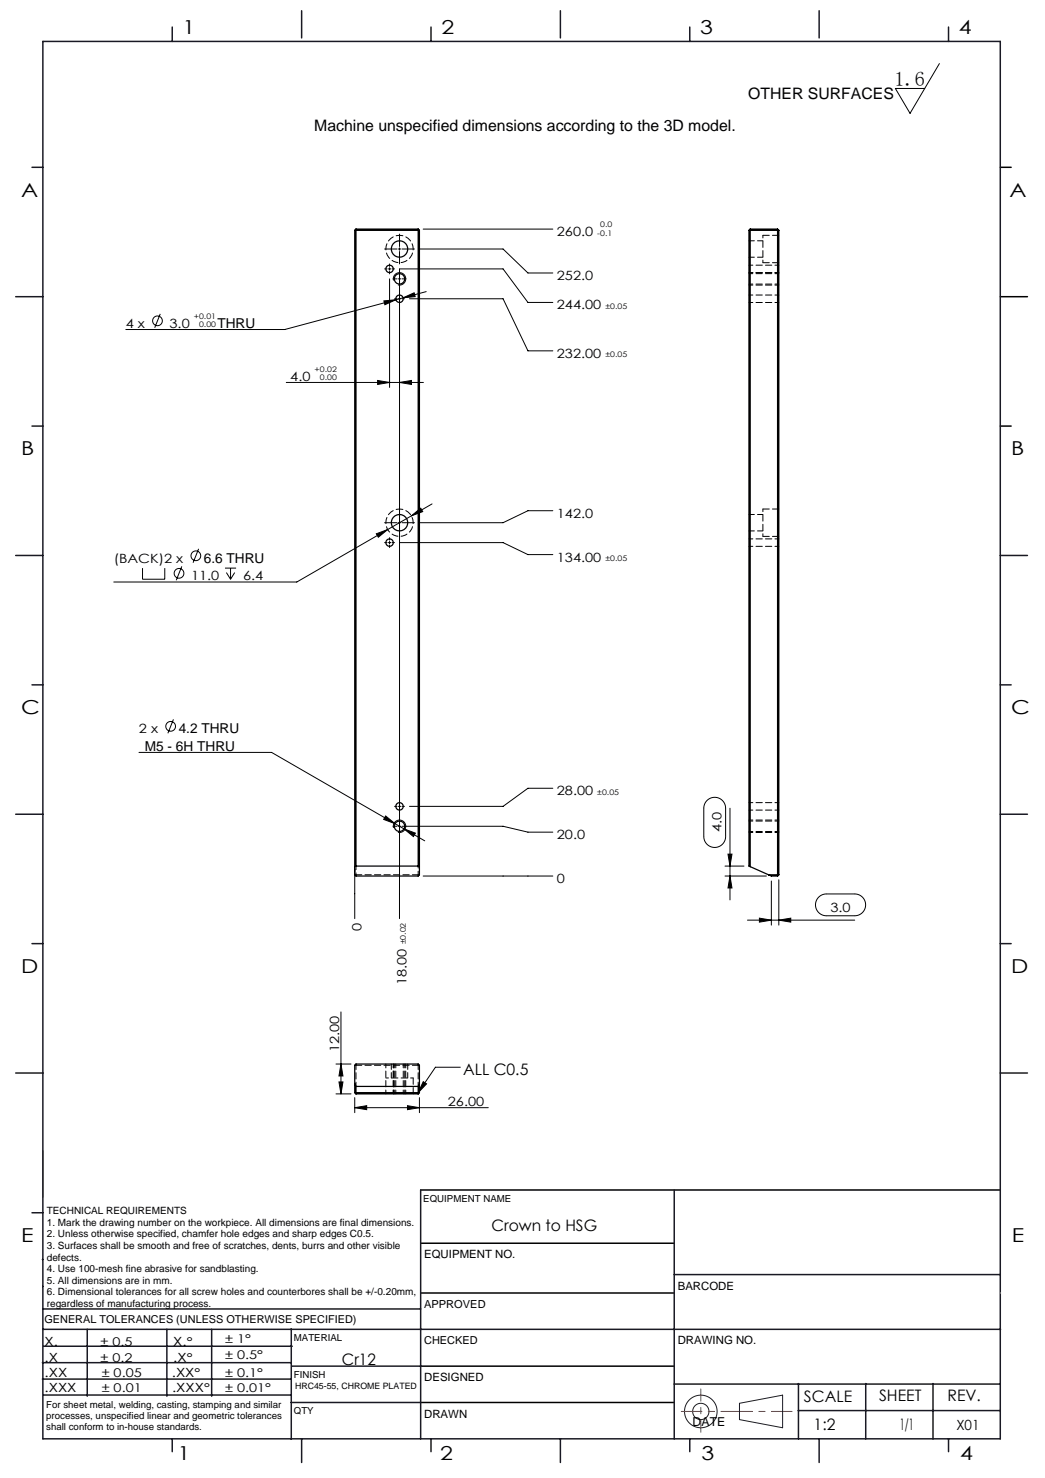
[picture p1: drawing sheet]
<svg xmlns="http://www.w3.org/2000/svg" width="210mm" height="297mm" viewBox="0 0 210 297" stroke-linecap="round" stroke-linejoin="round" font-family="sans-serif">
<g fill="none" stroke="#191924" stroke-width=".2">
<path d="M8.6 231.2v9.4M148.6 282l8.7-1.6v6.5l-8.7-1.6z"/>
<circle cx="140.8" cy="283.6" r="3.3"/>
<circle cx="140.8" cy="283.6" r="1.64"/>
</g>
<path d="M201 33.6h2.2M201 59.6h5.5M201 85.6h2.2M84.5 239.1h116.5M84.6 259.8h50.9M84.6 249.8h50.9M84.6 274.5h50.9M84.5 281.8h51" fill="none" stroke="#000" stroke-width=".3"/>
<path d="M136.9 283.6h22.3" fill="none" stroke="#f00" stroke-width=".2" stroke-dasharray="6.3 1.3 1.3 1.3" stroke-dashoffset="2.2"/>
<path d="M140.8 287.8v-8.7" fill="none" stroke="#f00" stroke-width=".2" stroke-dasharray="6.3 1.3 1.3 1.3" stroke-dashoffset="3.9"/>
<g fill="none" stroke="#191924" stroke-width=".3">
<path d="M8.6 8.3h192.4v280.8h-192.4zM34.6 5.4v2.9M60.6 2.2v5.4M86.6 5.4v2.9M112.6 2.2v5.4M138.6 5.4v2.9M164.6 2.2v5.4M190.6 5.4v2.9M6.4 33.6h2.2M3.2 59.6h5.4M6.4 85.6h2.2M3.2 111.6h5.4"/>
<path d="M201 111.6h5.5M6.4 137.6h2.2M201 137.6h2.2M3.2 163.6h5.4M201 163.6h5.5M6.4 189.6h2.2M201 189.6h2.2M3.2 215.6h5.4M201 215.6h5.5M84.5 239.1v50M135.5 239.1v50M6.4 243.7h2.2"/>
<path d="M8.5 253.1h.1M8.6 258.5h.1M135.5 256.1h65.5M8.5 277.1h49.9M8.5 273.8h49.9M8.6 267.1h75.9M8.6 263h75.9M8.8 270.5h49.9M17.5 267.1v13.5M33.5 267.1v13.5M42.5 267.1v13.5M58.5 267.1v22.1"/>
<path d="M58.6 274.5h26M84.6 267.1h116.5M135.5 278.1h65.5M160.5 278v11.1M174 278v11.1M187.5 278v11.1M8.8 280.3h49.7M34.6 289.1v2.6M58.5 281.8h26M60.6 289.1v4.8M86.6 289.1v2.6M112.6 289.1v4.8"/>
<path d="M138.6 289.1v2.6M160.4 283.5h40.6M164.6 289.1v4.8M190.6 289.1v2.6"/>
</g>
<path d="M201 259.8h.1" fill="none" stroke="#c0c0c0" stroke-width=".2"/>
<g fill="none" stroke="#000" stroke-width=".2">
<path d="M188.8 12.8l-5.9 10-3-5h5.9M78 54h.5M78.3 53.8v.5M78.3 56v21.9M79.1 56.4a1.25 1.25 0 0 1 1.1-1.6 1.25 1.25 0 0 1 1.3 1.3 1.25 1.25 0 0 1-1.5 1.1M80 50h.5M80 56h.5M80.3 49.8v.5M81 59.8l2.2-1 .2 .8zM84.3 50h16.8l5 4.9h5M85 46h26.1M85.6 58.6l-28.4 7.6h-31.9"/>
<path d="M32.2 63.1l-1.1 2.8M57.5 76.9h27.6M75.9 76.5l2.4 .4-2.4 .4zM77.1 60.5l2.5-.3-2.3 1zM80 60h.5M80.3 76.9l2.4-.4v.8zM82.3 60h18.8l5 10.5h5M111.1 60.8h-5l-5-6.8h-20.8v130.6M28.6 114.2v2.2h4.5v-2.2M36.5 113.8l-1.1 2.8M39.9 110.3l-1.1 2.8M45.2 114.2h2.2"/>
<path d="M45.5 115.1l.8 1.3M46.3 114.2v2.2M47.2 115.1l-.9 1.3M75.6 107.3l2.3-.9-1.9 1.6zM77.9 106.4l-18.3 10.6h-36.7M78 109h.5M78.3 108.8v.5M80 105h.5M80.3 109h20.8l5 2.4h5M82.7 103.7l1.8-1.6 .4 .7zM82.7 103.7l-4.8 2.7M86.8 101.3l-4.1 2.4"/>
<path d="M111.1 102.6h-5l-5 2.4h-16.8M27.9 151.2h26.7l30.8 17.8M34.9 144.6l-1.2 2.8M111.1 158.4h-5l-5 3.6h-18.8M71.3 174.6v10M77.5 164l1.9 1.5-2.3-.8zM79.1 166.4a1.25 1.25 0 0 1 1.1-1.6 1.25 1.25 0 0 1 1.3 1.3 1.25 1.25 0 0 1-1.5 1.1M80 166h.5M80 162h.5M81.2 166.6l2.3 .8-.4 .7zM81.3 166h19.8l5 1.2h5M85 176h26.1"/>
<path d="M142.1 160.9a2.19 2.19 0 0 1 2.4-.5 2.19 2.19 0 0 1 1.3 2v5.7a2.19 2.19 0 0 1-2.2 2.2 2.19 2.19 0 0 1-2.2-2.2v-5.7a2.19 2.19 0 0 1 .7-1.5zM145.7 176h8.3M145.7 174h3.8M146.3 171.6h.8l-.4 2.4zM146.7 176l.4 2.4h-.8zM146.7 162.4v18.4M155 177v8.9M156.5 176.8v9.1M150.2 184.9h21.6M152.6 184.5l2.4 .4-2.4 .4zM156.5 184.9l2.4-.4v.8zM164.5 180.3a2.19 2.19 0 0 1 1.6-.7h5.7a2.19 2.19 0 0 1 2.2 2.2 2.19 2.19 0 0 1-2.2 2.2h-5.7a2.19 2.19 0 0 1-2.1-1.3 2.19 2.19 0 0 1 .5-2.4z"/>
<path d="M67.5 213.8h3M67.5 219.8h3M68.1 217.4h.8l-.4 2.4zM68.5 213.8l.4 2.4h-.8zM68.5 203.3v16.5M85.1 217.4l.6 .4-1.7 1.8zM92.5 214.5h-5l-3.5 5.1M71.3 222.6l2.4-.4v.8zM71.3 220.6v3M71.3 222.6h26.8M81.9 222.2l2.4 .4-2.4 .4zM84.3 220.6v3"/>
<circle cx="31.6" cy="64.5" r=".98"/>
<circle cx="36" cy="115.2" r=".98"/>
<circle cx="39.4" cy="111.7" r=".98"/>
<circle cx="34.3" cy="146" r=".98"/>
</g>
<g fill="none" stroke="#000" stroke-width=".2" stroke-dasharray="15.2 1.3 1.3 1.3">
<path d="M77.8 54h-.5M78.3 53.5v-.5M78.3 54.5v.5M78.8 54h.5M79.8 50h-2.5M79.8 56h-.8M80.3 49.5v-2.5M80.3 50.5v2.5M80.3 55.5v-.8M80.3 56.5v.8M80.3 59.5v-.5M80.8 50h2.5"/>
<path d="M80.8 56h.8M79.8 60h-.5M80.3 60.5v.5M80.8 60h.5M77.8 109h-.5M78.3 108.5v-.5M78.3 109.5v.5M78.8 109h.5M79.8 105h-2.5M80.3 104.5v-2.5M80.3 105.5v2.5M80.8 105h2.5"/>
<path d="M79.8 166h-.8M79.8 162h-.5M80.3 165.5v-.8M80.3 166.5v.8M80.3 161.5v-.5M80.3 162.5v.5M80.8 166h.8M80.8 162h.5"/>
</g>
<g fill="none" stroke="#000" stroke-width=".2" stroke-dasharray="1.3 .6" stroke-dashoffset=".5">
<path d="M150.5 57.3h6M150.5 57.1h6M150.5 54.8h6M156.5 54.8h-6M156.5 55h-6M156.5 59.3h-6M156.5 53.3h-6M150.5 60.8h6M150.5 109.8h6M156.5 108.3h-6M150.5 167.3h6M150.5 167.1h6"/>
<path d="M150.5 162.8h6M156.5 164.8h-6M156.5 165h-6M156.5 161.3h-6M77.5 213.8v6M79 213.8v6M79 219.8v-6M79.2 213.8v6M79.5 213.8v6M81 219.8v-6M81.3 219.8v-6M81.5 219.8v-6"/>
</g>
<g fill="#000">
<path d="M85.1 217.4l.6 .4-1.7 1.8z"/>
<path d="M146.3 171.6h.8l-.4 2.4zM146.7 176l.4 2.4h-.8z"/>
<path d="M152.6 184.5l2.4 .4-2.4 .4zM156.5 184.9l2.4-.4v.8z"/>
<path d="M68.5 213.8l.4 2.4h-.8zM68.1 217.4h.8l-.4 2.4z"/>
<path d="M71.3 222.6l2.4-.4v.8zM81.9 222.2l2.4 .4-2.4 .4zM82.7 103.7l2.2-.9-.4-.7zM75.6 107.3l.4 .7 1.9-1.6zM81.2 166.6l1.9 1.5 .4-.7zM77.5 164l-.4 .7 2.3 .8zM81 59.8l2.4-.2-.2-.8zM77.1 60.5l.2 .7 2.3-1zM75.9 76.5l2.4 .4-2.4 .4zM80.3 76.9l2.4-.4v.8z"/>
</g>
<g fill="none" stroke="#000" stroke-width=".25">
<path d="M71.3 46.3v129.5l.2 .2h12.5l.3-.2v-129.5M71.3 46.3h13M71.5 46v128M71.5 46h12.5M71.5 46l-.2 .3M84 46v128M84 46l.3 .3M150.5 46.3h6M150.5 46.3v127.7l3.9 1.8M150.8 46h5.5M150.8 46v128.1M150.8 46l-.3 .3"/>
<path d="M156.3 46v130M156.3 46l.2 .3M156.5 46.3v129.5M71.5 174h12.5M71.5 174l-.2 .1M84 174l.3 .1M154.4 175.8l.6 .2h1.3M154.4 175.8h2.1M156.5 175.8l-.2 .2M71.3 219.6h13M71.3 219.6v-5.5l.2-.3h12.5l.3 .3v5.5M71.3 217.8l.2 .5"/>
<path d="M71.3 219.6l.2 .2M71.5 218.3v1.5M71.5 218.3h12.5M71.5 219.8h12.5M84 218.3v1.5M84.3 217.8l-.3 .5M84.3 219.6l-.3 .2"/>
<circle cx="78.3" cy="54" r=".75"/>
<circle cx="80.3" cy="56" r="1.05"/>
<circle cx="80.3" cy="50" r="1.65"/>
<circle cx="80.3" cy="60" r=".75"/>
<circle cx="78.3" cy="109" r=".75"/>
<circle cx="80.3" cy="105" r="1.65"/>
<circle cx="80.3" cy="162" r=".75"/>
<circle cx="80.3" cy="166" r="1.05"/>
</g>
<path d="M153.3 47.3v5.5M153.3 102.3v5.5M83 216.6h-5.5" fill="none" stroke="#000" stroke-width=".2" stroke-dasharray="1.3 .6" stroke-dashoffset=".7"/>
<g fill="none" stroke="#000" stroke-width=".2" stroke-dasharray="1.3 .6">
<path d="M153.3 52.8h3.2M156.5 47.3h-3.2M153.3 107.8h3.2M156.5 102.3h-3.2M71.3 175.8h.2M71.5 176v-.2M84 176v-.2M84.3 175.8h-.3M71.3 214.1h.2M71.5 214.1v-.3M83 219.8v-3.2M84 214.1v-.3"/>
<path d="M84 214.1h.3"/>
</g>
<path d="M71.5 218.3v-4.2M84 214.1v4.2" fill="none" stroke="#000" stroke-width=".2" stroke-dasharray="1.3 .6" stroke-dashoffset=".4"/>
<path d="M84 175.8h-12.5M71.5 214.1h12.5" fill="none" stroke="#000" stroke-width=".2" stroke-dasharray="1.3 .6" stroke-dashoffset=".1"/>
<path d="M150.5 51.7h2.8M153.3 48.4h-2.8M150.5 106.7h2.8M153.3 103.4h-2.8M78.6 213.8v2.8M81.9 216.6v-2.8" fill="none" stroke="#000" stroke-width=".2" stroke-dasharray="1.3 .6" stroke-dashoffset=".2"/>
<path d="M80.3 47.3a2.75 2.75 0 0 1 2.5 3.9 2.75 2.75 0 0 1-4.7 .6 2.75 2.75 0 0 1 1.6-4.4l.6-.1M80.3 102.3a2.75 2.75 0 0 1 2.5 3.9 2.75 2.75 0 0 1-4.7 .6 2.75 2.75 0 0 1 1.6-4.4l.6-.1" fill="none" stroke="#000" stroke-width=".2" stroke-dasharray="1.3 .6" stroke-dashoffset=".6"/>
<path d="M71.5 175.8v-1.8M84 174v1.8" fill="none" stroke="#000" stroke-width=".2" stroke-dasharray="1.3 .6" stroke-dashoffset=".9"/>
<text font-size="4.1" x="179.8" y="17.2">1.6</text>
<g font-size="3.9">
<text x="36.7" y="6.9">1</text>
<text x="88.7" y="6.9">2</text>
<text x="140.7" y="6.9">3</text>
<text x="192.7" y="6.9">4</text>
<text x="4.2" y="39.5">A</text>
<text x="202.9" y="39.5">A</text>
<text x="4.2" y="91.5">B</text>
<text x="203.2" y="91.5">B</text>
<text x="4.2" y="143.5">C</text>
<text x="203.2" y="143.5">C</text>
<text x="4.2" y="195.5">D</text>
<text x="203.2" y="195.5">D</text>
<text x="4.2" y="249.6">E</text>
<text x="203.3" y="249.6">E</text>
<text x="35.7" y="293.4">1</text>
<text x="88.4" y="293.4">2</text>
<text x="141" y="293.4">3</text>
<text x="193" y="293.4">4</text>
</g>
<g font-size="3.2">
<text x="150.4" y="20">OTHER SURFACES</text>
<text x="63.1" y="26.2">Machine unspecified dimensions according to the 3D model.</text>
<text x="93.1" y="215.9">ALL C0.5</text>
<text x="98.8" y="247.3">Crown to HSG</text>
<text x="68.7" y="274.2">Cr12</text>
<text x="161.6" y="281.7">SCALE</text>
<text x="176.7" y="281.5">SHEET</text>
<text x="190.4" y="281.5">REV.</text>
<text x="163.5" y="287.4">1:2</text>
<text x="180.8" y="287.4">1/1</text>
</g>
<text font-size="2.8" x="192.2" y="287.3">X01</text>
<g font-size="2.7">
<text x="43.7" y="65.8">THRU</text>
<text x="41" y="113">6.6 THRU</text>
<text x="35.9" y="147.3">4.2 THRU</text>
<text x="29.1" y="150.8">M5 - 6H THRU</text>
</g>
<g font-size="2.6">
<text x="111.9" y="47.5">260.0</text>
<text x="111.9" y="56.2">252.0</text>
<text x="25.3" y="65.8">4 x</text>
<text x="34.1" y="65.8">3.0</text>
<text x="111.9" y="62.2">244.00</text>
<text x="111.9" y="71.9">232.00</text>
<text x="58.3" y="76.5">4.0</text>
<text x="111.9" y="104">142.0</text>
<text x="22.9" y="113">(BACK)2 x</text>
<text x="111.9" y="112.8">134.00</text>
<text x="38.4" y="116.6">11.0</text>
<text x="48.9" y="116.6">6.4</text>
<text x="27.9" y="147.3">2 x</text>
<text x="111.9" y="159.8">28.00</text>
<text x="145" y="167.3" transform="rotate(-90 145 167.3)">4.0</text>
<text x="111.9" y="168.6">20.0</text>
<text x="111.9" y="177.4">0</text>
<text x="166.9" y="183.2">3.0</text>
<text x="72.7" y="187" transform="rotate(-90 72.7 187)">0</text>
<text x="81.7" y="197.9" transform="rotate(-90 81.7 197.9)">18.00</text>
<text x="68.2" y="211.5" transform="rotate(-90 68.2 211.5)">12.00</text>
<text x="90" y="222.2">26.00</text>
</g>
<g font-size="2.5">
<text x="8.9" y="273.6">.X</text>
<text x="8.9" y="270.4">X.</text>
<text x="34.8" y="273.7">.X°</text>
<text x="34.8" y="270.5">X.°</text>
<text x="9" y="276.7">.XX</text>
<text x="9" y="279.7">.XXX</text>
<text x="34.5" y="276.7">.XX°</text>
<text x="34.6" y="279.8">.XXX°</text>
<text x="139.2" y="286.6">DATE</text>
</g>
<g font-size="2.4">
<text x="45.2" y="270">± 1°</text>
<text x="20.2" y="270.4">± 0.5</text>
<text x="20.2" y="273.7">± 0.2</text>
<text x="45.2" y="273.2">± 0.5°</text>
<text x="20.4" y="279.7">± 0.01</text>
<text x="20.4" y="276.7">± 0.05</text>
<text x="45.2" y="276.7">± 0.1°</text>
<text x="45.2" y="279.7">± 0.01°</text>
</g>
<g font-size="2.3">
<text x="85.2" y="252.9">EQUIPMENT NO.</text>
<text x="136.2" y="259.2">BARCODE</text>
<text x="136.2" y="270.2">DRAWING NO.</text>
<text x="85.2" y="277.6">DESIGNED</text>
<text x="85.2" y="284.9">DRAWN</text>
</g>
<g font-size="2.2">
<text x="85.2" y="262.8">APPROVED</text>
<text x="8.9" y="265.9">GENERAL TOLERANCES (UNLESS OTHERWISE SPECIFIED)</text>
<text x="85.2" y="270.1">CHECKED</text>
</g>
<g font-size="2">
<text x="9.4" y="244">TECHNICAL REQUIREMENTS</text>
<text x="9.4" y="246.3">1. Mark the drawing number on the workpiece. All dimensions are final dimensions.</text>
<text x="9.4" y="248.6">2. Unless otherwise specified, chamfer hole edges and sharp edges C0.5.</text>
<text x="9.4" y="251">3. Surfaces shall be smooth and free of scratches, dents, burrs and other visible</text>
<text x="9.4" y="253.3">defects.</text>
<text x="9.4" y="255.6">4. Use 100-mesh fine abrasive for sandblasting.</text>
<text x="9.4" y="258">5. All dimensions are in mm.</text>
<text x="9.4" y="260.3">6. Dimensional tolerances for all screw holes and counterbores shall be +/-0.20mm,</text>
<text x="9.4" y="262.6">regardless of manufacturing process.</text>
</g>
<g font-size="1.9">
<text x="85.1" y="241.5">EQUIPMENT NAME</text>
<text x="59.1" y="269.5">MATERIAL</text>
<text x="59.1" y="276.9">FINISH</text>
<text x="9.3" y="282.9">For sheet metal, welding, casting, stamping and similar</text>
<text x="9.3" y="285.1">processes, unspecified linear and geometric tolerances</text>
<text x="9.3" y="287.4">shall conform to in-house standards.</text>
<text x="59.1" y="284.2">QTY</text>
</g>
<text font-size="1.8" x="59.3" y="279">HRC45-55, CHROME PLATED</text>
<g font-size="1.5">
<text x="120" y="47.4">-0.1</text>
<text x="120.6" y="45.7">0.0</text>
<text x="38.9" y="64">+0.01</text>
<text x="40" y="65.7">0.00</text>
<text x="121.7" y="62.1">±0.05</text>
<text x="121.7" y="71.8">±0.05</text>
<text x="63.2" y="74.7">+0.02</text>
<text x="64.3" y="76.4">0.00</text>
<text x="121.7" y="112.7">±0.05</text>
<text x="120" y="159.7">±0.05</text>
<text x="81.6" y="189.8" transform="rotate(-90 81.6 189.8)">±0.02</text>
</g>
</svg>
